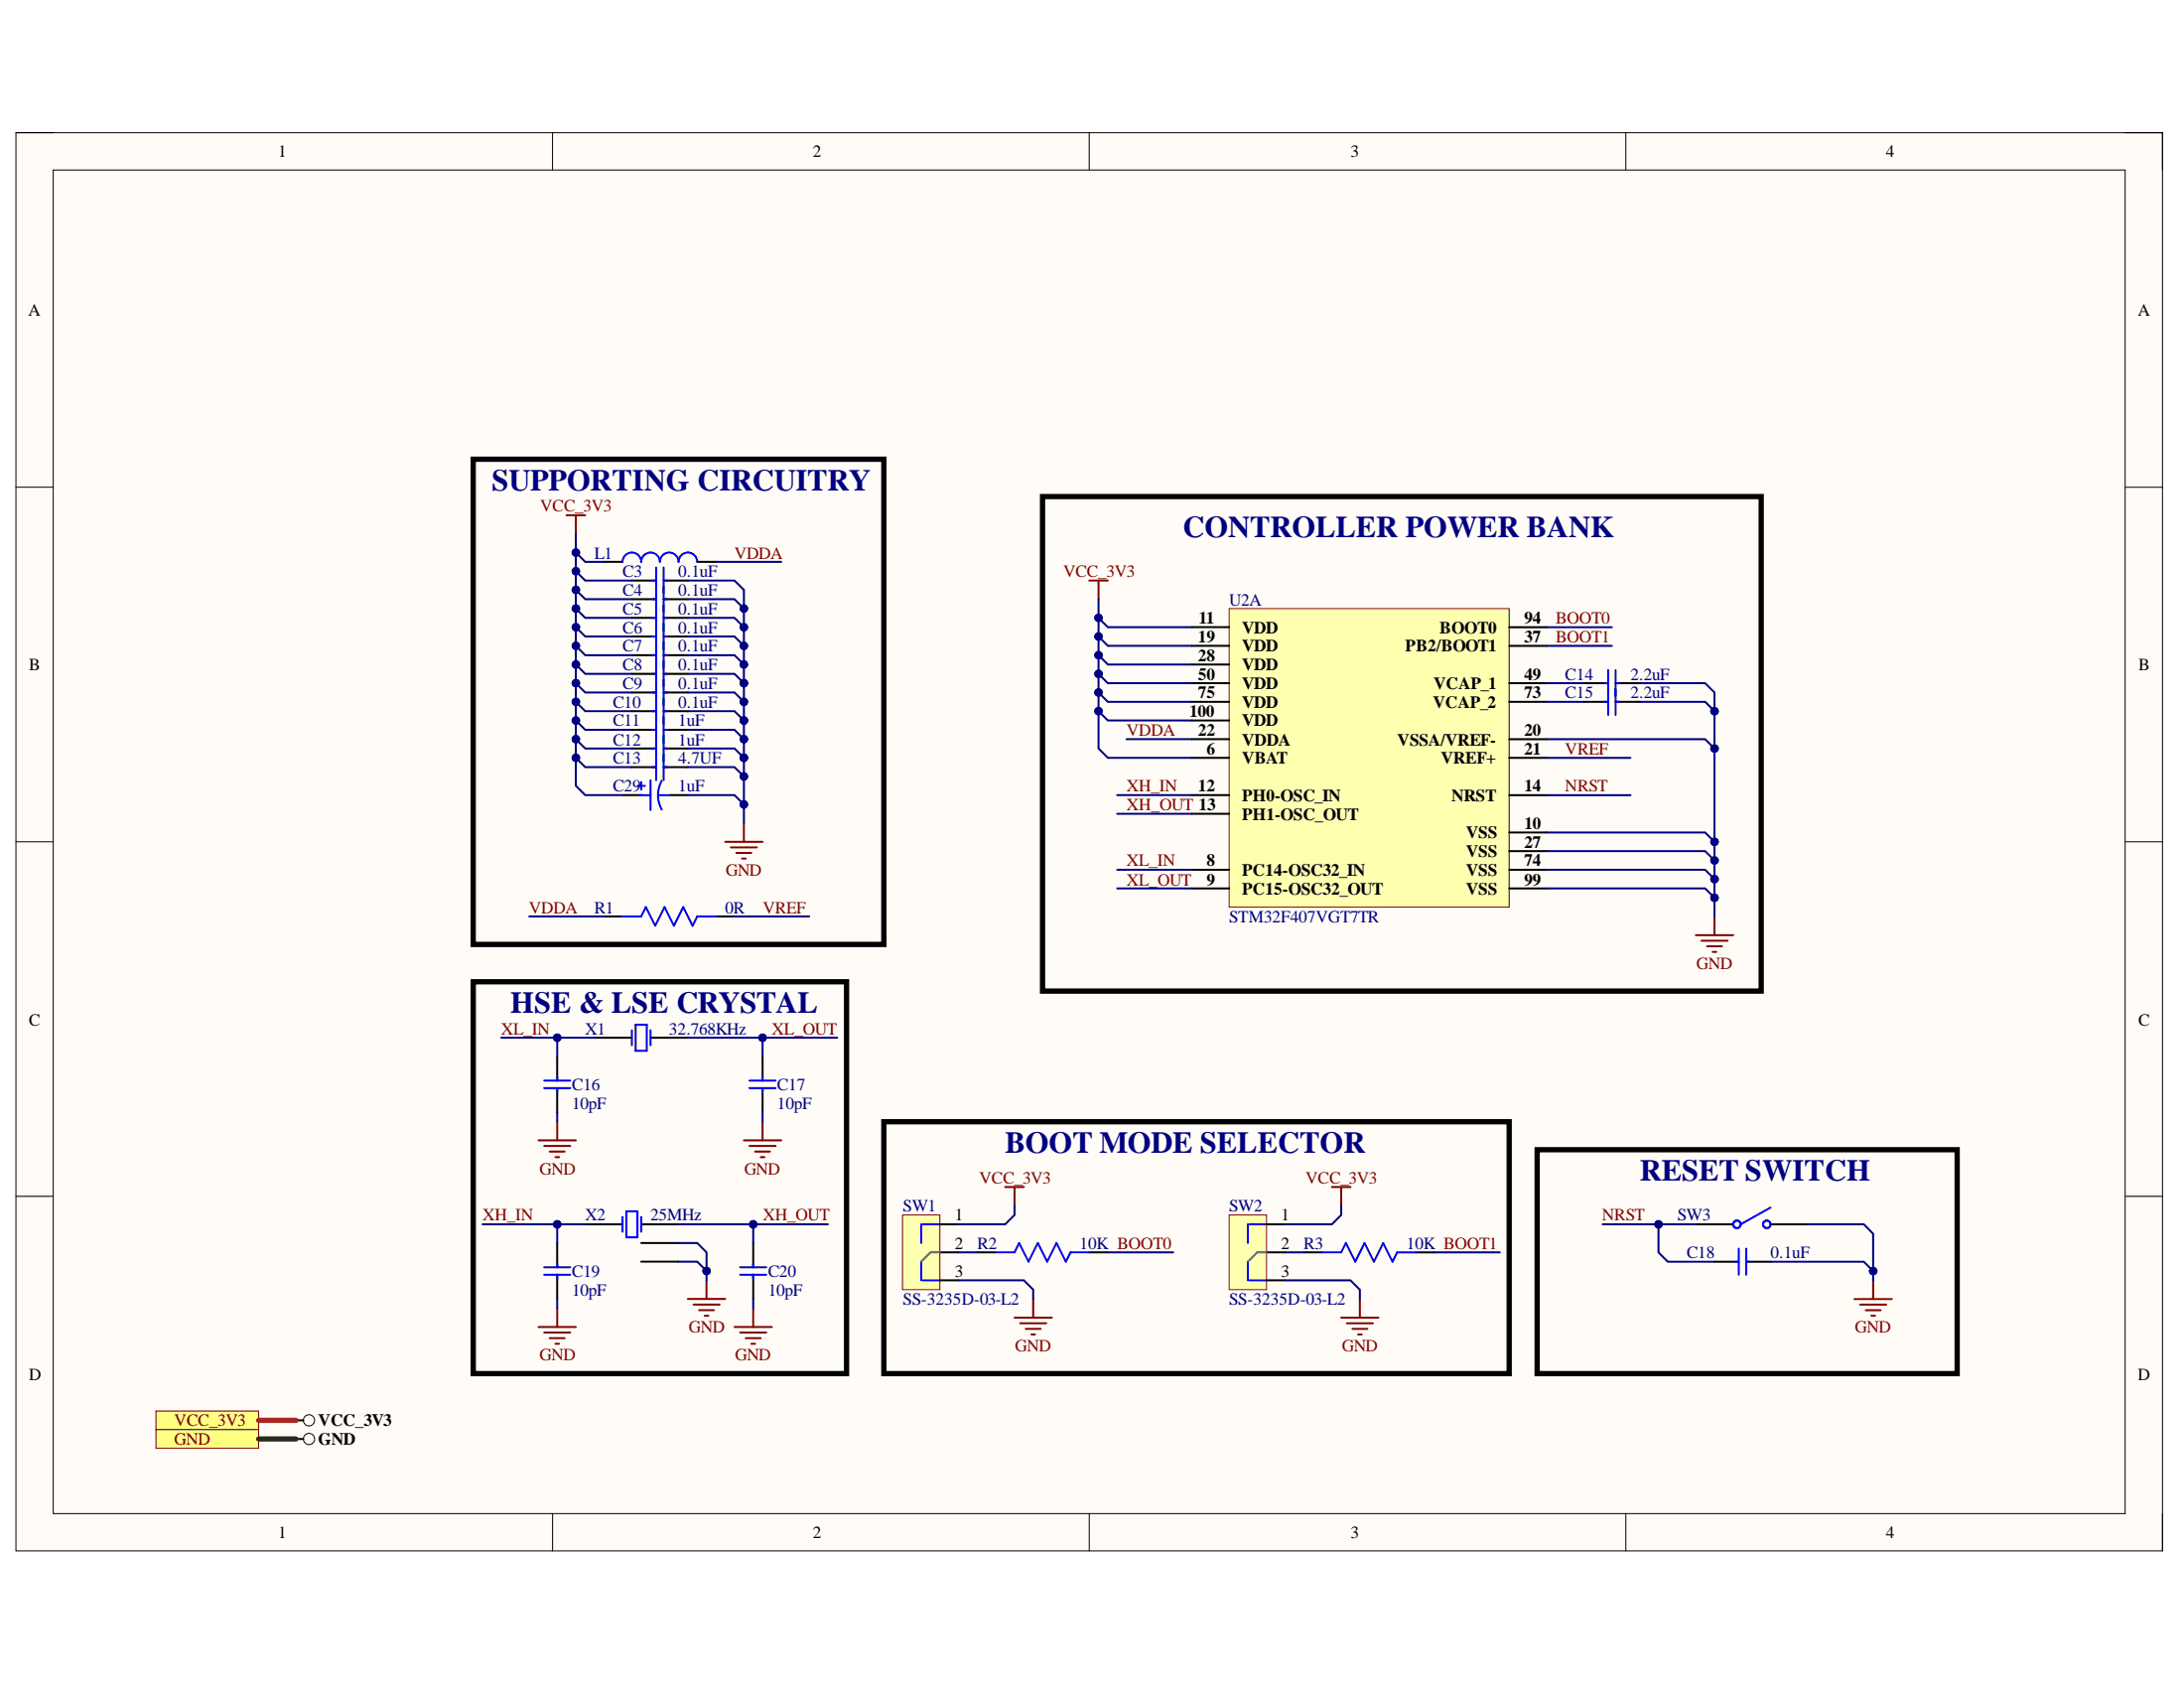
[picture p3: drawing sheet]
<svg xmlns="http://www.w3.org/2000/svg" width="279mm" height="216mm" viewBox="0 0 279 216" stroke-linecap="round" stroke-linejoin="round" font-family="sans-serif">
<path d="M2 17h274.6v181.4h-274.6z" fill-rule="evenodd" fill="#fffcf8"/>
<path d="M2 17h274.6v181.4h-274.6z" fill="none" stroke="#000" stroke-width=".13"/>
<path d="M6.8 21.7h265.1v171.9h-265.1z" fill-rule="evenodd" fill="#fffcf8"/>
<g fill="none" stroke="#000" stroke-width=".13">
<path d="M2 17h4.8M70.7 17v4.7M139.3 17v4.7M208 17v4.7M271.9 17h4.7v4.7M6.8 21.7h265.1v171.9h-265.1zM2 62.3h4.8M271.9 62.3h4.7M2 107.7h4.8M271.9 107.7h4.7M2 153h4.8M271.9 153h4.7"/>
<path d="M70.7 193.6v4.8M139.3 193.6v4.8M208 193.6v4.8M276.6 193.6v4.8"/>
</g>
<path d="M115.5 155.4h4.7v9.5h-4.7z" fill-rule="evenodd" fill="#ffffb0"/>
<path d="M115.5 155.4h4.7v9.5h-4.7z" fill="none" stroke="#800000" stroke-width=".13"/>
<g fill="none" stroke="#00f" stroke-width=".25">
<path d="M79.6 71.9a1.19 1.19 0 0 1 1.2-1.2 1.19 1.19 0 0 1 1.2 1.2 1.2 1.2 0 0 1 1.2-1.2 1.2 1.2 0 0 1 1.2 1.2 1.19 1.19 0 0 1 1.2-1.2 1.19 1.19 0 0 1 1.2 1.2 1.19 1.19 0 0 1 1.2-1.2 1.19 1.19 0 0 1 1.2 1.2M83.5 74.3h.4M83.5 76.6h.4M83.5 79h.4M83.9 72.6v20M84.9 72.6v20M84.9 74.3h.5M84.9 76.6h.5M84.9 79h.5M83.5 81.4h.4M83.5 83.8h.4M83.5 86.2h.4"/>
<path d="M83.5 88.6h.4M83.5 91h.4M83.5 98.1h.4M83.9 96.4v3.4M84.9 96.4v3.4M84.9 81.4h.5M84.9 83.8h.5M84.9 86.2h.5M84.9 88.6h.5M84.9 91h.5M84.9 98.1h.5M79.6 117.2h2.4l.6-1.2 1.2 2.4 1.2-2.4 1.2 2.4 1.2-2.4 1.2 2.4 .6-1.2h2.4"/>
<path d="M69.6 138.2h3.4M69.6 139.2h3.4M71.3 137.7v.5M71.3 139.2v.5M95.9 138.2h3.3M95.9 139.2h3.3M97.6 137.7v.5M97.6 139.2v.5M79.6 155.6v2M80.1 154.9h1.5v3.4h-1.5zM82 155.6v2M117.9 156.6v2.4"/>
<path d="M118 156.6h2.2M222.4 159.7v3.3M223.4 159.7v3.3M69.6 162.1h3.4M69.6 163h3.4M71.3 161.6v.5M71.3 163v.5M94.7 162.1h3.3M94.7 163h3.3M96.4 161.6v.5M96.4 163v.5M117.9 161.4v2.4"/>
<path d="M118 163.8h2.2M127.4 160.2h2.4l.6-1.2 1.2 2.4 1.2-2.4 1.2 2.4 1.2-2.4 1.2 2.4 .6-1.2h2.3M222 161.4h.4M223.4 161.4h.5"/>
</g>
<g fill="none" stroke="#000" stroke-width=".25">
<path d="M77.3 71.9h2.3M80.8 74.3h3.1M80.8 76.6h3.1M80.8 79h3.1M84.9 74.3h3.1M84.9 76.6h3.1M84.9 79h3.1M89.2 71.9h2.4M80.8 81.4h3.1M80.8 83.8h3.1M80.8 86.2h3.1M80.8 88.6h3.1"/>
<path d="M80.8 91h3.1M80.8 98.1h3.1M84.9 81.4h3.1M84.9 83.8h3.1M84.9 86.2h3.1M84.9 88.6h3.1M84.9 91h3.1M84.9 98.1h3.1M77.3 117.2h2.3M91.6 117.2h2.4M71.3 135.1v3.1M71.3 139.2v3.1"/>
<path d="M97.6 135.1v3.1M97.6 139.2v3.1M71.3 159v3.1M74.9 156.6h4.7M82 156.6h4.8M82 159h4.8M96.4 159v3.1M120.2 156.6h2.4M71.3 163v3.1M82 161.4h4.8M96.4 163v3.1M120.2 160.2h2.4"/>
<path d="M120.2 163.8h2.4M125 160.2h2.4M139.3 160.2h2.4M219.3 161.4h3.1M223.4 161.4h3.1"/>
</g>
<path d="M120.2 160.2h-1.2l-1.1 1.2" fill="none" stroke="#00a36e" stroke-width=".25"/>
<g fill="none" stroke="#800000" stroke-width=".25">
<path d="M72.5 65.9h2.4M73.7 65.9v2.4M68.9 145.9h4.8M69.6 146.6h3.4M70.3 147.3h1.9M71 148h.5M71.3 143.5v2.4M95.2 145.9h4.7M95.9 146.6h3.3M96.6 147.3h1.9M97.3 148h.5M97.6 143.5v2.4"/>
<path d="M128.6 151.8h2.4M129.8 151.8v2.4M68.9 169.7h4.8M69.6 170.4h3.4M70.3 171.2h1.9M71 171.9h.5M71.3 167.3v2.4M88 166.1h4.8M88.7 166.9h3.4M89.4 167.6h1.9M90.2 168.3h.4M90.4 163.8v2.3"/>
<path d="M94 169.7h4.7M94.7 170.4h3.3M95.4 171.2h1.9M96.1 171.9h.5M96.4 167.3v2.4M129.8 168.5h4.8M130.5 169.2h3.4M131.2 170h1.9M131.9 170.7h.5M132.2 166.1v2.4M237.2 166.1h4.8M238 166.9h3.3"/>
<path d="M238.7 167.6h1.9M239.4 168.3h.5M239.6 163.8v2.3"/>
</g>
<path d="M157.2 155.4h4.8v9.5h-4.8z" fill-rule="evenodd" fill="#ffffb0"/>
<path d="M157.2 155.4h4.8v9.5h-4.8z" fill="none" stroke="#800000" stroke-width=".13"/>
<path d="M159.6 156.6v2.4M159.8 156.6h2.2M172.2 159l-.6 1.2h-2.4M172.2 159l1.2 2.4 1.2-2.4 1.2 2.4 1.2-2.4 1.1 2.4 .6-1.2h2.4M159.6 161.4v2.4M159.8 163.8h2.2" fill="none" stroke="#00f" stroke-width=".25"/>
<path d="M162 156.6h2.4M162 160.2h2.4M162 163.8h2.4M166.8 160.2h2.4M181.1 160.2h2.4" fill="none" stroke="#000" stroke-width=".25"/>
<path d="M162 160.2h-1.2l-1.2 1.2" fill="none" stroke="#00a36e" stroke-width=".25"/>
<path d="M170.4 151.8h2.4M171.6 151.8v2.4M171.6 168.5h4.8M172.3 169.3h3.3M173 170h1.9M173.7 170.7h.5M174 166.1v2.4" fill="none" stroke="#800000" stroke-width=".25"/>
<path d="M60.5 58.7h52.6v62.1h-52.6zM133.4 63.5h91.9v63.3h-91.9zM60.5 125.6h47.8v50.1h-47.8zM113.1 143.5h80v32.2h-80zM196.7 147.1h53.7v28.6h-53.7z" fill="none" stroke="#000" stroke-width=".68"/>
<path d="M19.9 180.5h13.2v2.4h-13.2z" fill-rule="evenodd" fill="#ffff80"/>
<path d="M19.9 180.5h13.2v2.4h-13.2z" fill="none" stroke="#800000" stroke-width=".13"/>
<circle cx="39.5" cy="181.7" r=".72" fill="none" stroke="#000" stroke-width=".13"/>
<path d="M37.9 181.7h.9" fill="none" stroke="#000" stroke-width=".25"/>
<path d="M19.9 182.9h13.2v2.3h-13.2z" fill-rule="evenodd" fill="#ffff80"/>
<path d="M19.9 182.9h13.2v2.3h-13.2z" fill="none" stroke="#800000" stroke-width=".13"/>
<circle cx="39.5" cy="184" r=".72" fill="none" stroke="#000" stroke-width=".13"/>
<path d="M37.9 184.1h.9" fill="none" stroke="#000" stroke-width=".25"/>
<path d="M157.2 77.8h35.9v38.2h-35.9z" fill-rule="evenodd" fill="#ffffb0"/>
<path d="M157.2 77.8h35.9v38.2h-35.9z" fill="none" stroke="#800000" stroke-width=".13"/>
<g fill="none" stroke="#000" stroke-width=".25">
<path d="M80.8 93.3h3.1M80.8 95.7h3.1M84.9 93.3h3.1M84.9 95.7h3.1M152.5 96.9h4.7M152.5 80.2h4.7M152.5 82.6h4.7M152.5 94.5h4.7M152.5 85h4.7M152.5 87.4h4.7M152.5 89.8h4.7M152.5 92.2h4.7"/>
<path d="M193.1 96.9h4.7M193.1 80.2h4.7M193.1 82.6h4.7M193.1 94.5h4.7M193.1 87.4h4.7M193.1 89.8h4.7M202.6 87.4h3.1M202.6 89.8h3.1M206.7 87.4h3.1M206.7 89.8h3.1M79.6 101.7h2.4M85.6 101.7h2.4"/>
<path d="M152.5 111.2h4.7M152.5 113.6h4.7M152.5 101.7h4.7M152.5 104.1h4.7M193.1 111.2h4.7M193.1 113.6h4.7M193.1 106.5h4.7M193.1 101.7h4.7M193.1 108.9h4.7M76.1 132.7h4.7M83.2 132.7h4.8M216.9 156.6h4.8"/>
<path d="M226.5 156.6h4.8"/>
</g>
<path d="M139.3 74.3h2.4M140.5 74.3v2.3M92.8 107.7h4.8M93.5 108.4h3.3M94.2 109.1h1.9M94.9 109.8h.5M95.2 105.3v2.4M216.9 119.6h4.8M219.3 117.2v2.4M217.7 120.3h3.3M218.4 121h1.9M219.1 121.8h.5" fill="none" stroke="#800000" stroke-width=".25"/>
<g fill="none" stroke="#00f" stroke-width=".25">
<path d="M83.2 99.8v3.8M83.5 93.3h.4M83.5 95.7h.4M83.9 91.7v5.7M84.7 99.8l-.4 1.1-.1 .8M84.9 91.7v5.7M84.9 93.3h.5M84.9 95.7h.5M205.2 87.4h.5M205.2 89.8h.5M205.7 85.7v5.7M206.7 85.7v5.7"/>
<path d="M206.7 87.4h.5M206.7 89.8h.5M81.6 100.5h.9M81.8 101.7h1.4M82 100v1M84.2 101.7l.1 .8 .4 1.1M84.2 101.7h1.4M80.8 131.8v1.9M81.3 131.1h1.4v3.3h-1.4zM83.2 131.8v1.9M226.5 154.5l-3.8 2.1"/>
<circle cx="222.2" cy="156.6" r=".48"/>
<circle cx="226" cy="156.6" r=".48"/>
</g>
<path d="M61.7 156.6h13.2M97.6 142.3v1.2" fill="none" stroke="#000080" stroke-width=".25"/>
<path d="M33.1 184.1h4.8" fill="none" stroke="#274e13" stroke-width=".68"/>
<path d="M33.1 181.7h4.8" fill="none" stroke="#f00" stroke-width=".68"/>
<circle cx="71.3" cy="156.6" r=".48" fill="#000080"/>
<circle cx="71.3" cy="156.6" r=".48" fill="none" stroke="#000080" stroke-width=".13"/>
<path d="M64.1 132.7h12" fill="none" stroke="#000080" stroke-width=".25"/>
<circle cx="71.3" cy="132.7" r=".48" fill="#000080"/>
<circle cx="71.3" cy="132.7" r=".48" fill="none" stroke="#000080" stroke-width=".13"/>
<path d="M73.7 96.9v3.6l1.2 1.2h4.7M67.7 117.2h9.6" fill="none" stroke="#000080" stroke-width=".25"/>
<circle cx="73.7" cy="96.9" r=".48" fill="#000080"/>
<circle cx="73.7" cy="96.9" r=".48" fill="none" stroke="#000080" stroke-width=".13"/>
<path d="M73.7 94.5v2.4l1.2 1.2h5.9" fill="none" stroke="#000080" stroke-width=".25"/>
<circle cx="73.7" cy="94.5" r=".48" fill="#000080"/>
<circle cx="73.7" cy="94.5" r=".48" fill="none" stroke="#000080" stroke-width=".13"/>
<circle cx="73.7" cy="96.9" r=".48" fill="#000080"/>
<circle cx="73.7" cy="96.9" r=".48" fill="none" stroke="#000080" stroke-width=".13"/>
<path d="M73.7 92.2v2.3l1.2 1.2h5.9" fill="none" stroke="#000080" stroke-width=".25"/>
<circle cx="73.7" cy="92.2" r=".48" fill="#000080"/>
<circle cx="73.7" cy="92.2" r=".48" fill="none" stroke="#000080" stroke-width=".13"/>
<circle cx="73.7" cy="94.5" r=".48" fill="#000080"/>
<circle cx="73.7" cy="94.5" r=".48" fill="none" stroke="#000080" stroke-width=".13"/>
<path d="M73.7 89.8v2.4l1.2 1.1h5.9" fill="none" stroke="#000080" stroke-width=".25"/>
<circle cx="73.7" cy="89.8" r=".48" fill="#000080"/>
<circle cx="73.7" cy="89.8" r=".48" fill="none" stroke="#000080" stroke-width=".13"/>
<circle cx="73.7" cy="92.2" r=".48" fill="#000080"/>
<circle cx="73.7" cy="92.2" r=".48" fill="none" stroke="#000080" stroke-width=".13"/>
<path d="M73.7 87.4v2.4l1.2 1.2h5.9" fill="none" stroke="#000080" stroke-width=".25"/>
<circle cx="73.7" cy="87.4" r=".48" fill="#000080"/>
<circle cx="73.7" cy="87.4" r=".48" fill="none" stroke="#000080" stroke-width=".13"/>
<circle cx="73.7" cy="89.8" r=".48" fill="#000080"/>
<circle cx="73.7" cy="89.8" r=".48" fill="none" stroke="#000080" stroke-width=".13"/>
<path d="M73.7 85v2.4l1.2 1.2h5.9" fill="none" stroke="#000080" stroke-width=".25"/>
<circle cx="73.7" cy="85" r=".48" fill="#000080"/>
<circle cx="73.7" cy="85" r=".48" fill="none" stroke="#000080" stroke-width=".13"/>
<circle cx="73.7" cy="87.4" r=".48" fill="#000080"/>
<circle cx="73.7" cy="87.4" r=".48" fill="none" stroke="#000080" stroke-width=".13"/>
<path d="M73.7 82.6v2.4l1.2 1.2h5.9" fill="none" stroke="#000080" stroke-width=".25"/>
<circle cx="73.7" cy="82.6" r=".48" fill="#000080"/>
<circle cx="73.7" cy="82.6" r=".48" fill="none" stroke="#000080" stroke-width=".13"/>
<circle cx="73.7" cy="85" r=".48" fill="#000080"/>
<circle cx="73.7" cy="85" r=".48" fill="none" stroke="#000080" stroke-width=".13"/>
<path d="M73.7 80.2v2.4l1.2 1.2h5.9" fill="none" stroke="#000080" stroke-width=".25"/>
<circle cx="73.7" cy="80.2" r=".48" fill="#000080"/>
<circle cx="73.7" cy="80.2" r=".48" fill="none" stroke="#000080" stroke-width=".13"/>
<circle cx="73.7" cy="82.6" r=".48" fill="#000080"/>
<circle cx="73.7" cy="82.6" r=".48" fill="none" stroke="#000080" stroke-width=".13"/>
<path d="M73.7 77.8v2.4l1.2 1.2h5.9" fill="none" stroke="#000080" stroke-width=".25"/>
<circle cx="73.7" cy="77.8" r=".48" fill="#000080"/>
<circle cx="73.7" cy="77.8" r=".48" fill="none" stroke="#000080" stroke-width=".13"/>
<circle cx="73.7" cy="80.2" r=".48" fill="#000080"/>
<circle cx="73.7" cy="80.2" r=".48" fill="none" stroke="#000080" stroke-width=".13"/>
<path d="M73.7 75.4v2.4l1.2 1.2h5.9" fill="none" stroke="#000080" stroke-width=".25"/>
<circle cx="73.7" cy="75.4" r=".48" fill="#000080"/>
<circle cx="73.7" cy="75.4" r=".48" fill="none" stroke="#000080" stroke-width=".13"/>
<circle cx="73.7" cy="77.8" r=".48" fill="#000080"/>
<circle cx="73.7" cy="77.8" r=".48" fill="none" stroke="#000080" stroke-width=".13"/>
<path d="M73.7 73.1v2.3l1.2 1.2h5.9" fill="none" stroke="#000080" stroke-width=".25"/>
<circle cx="73.7" cy="73.1" r=".48" fill="#000080"/>
<circle cx="73.7" cy="73.1" r=".48" fill="none" stroke="#000080" stroke-width=".13"/>
<circle cx="73.7" cy="75.4" r=".48" fill="#000080"/>
<circle cx="73.7" cy="75.4" r=".48" fill="none" stroke="#000080" stroke-width=".13"/>
<path d="M73.7 70.7v2.4l1.2 1.2h5.9" fill="none" stroke="#000080" stroke-width=".25"/>
<circle cx="73.7" cy="70.7" r=".48" fill="#000080"/>
<circle cx="73.7" cy="70.7" r=".48" fill="none" stroke="#000080" stroke-width=".13"/>
<circle cx="73.7" cy="73.1" r=".48" fill="#000080"/>
<circle cx="73.7" cy="73.1" r=".48" fill="none" stroke="#000080" stroke-width=".13"/>
<path d="M73.7 68.3v2.4l1.2 1.2h2.4" fill="none" stroke="#000080" stroke-width=".25"/>
<circle cx="73.7" cy="70.7" r=".48" fill="#000080"/>
<circle cx="73.7" cy="70.7" r=".48" fill="none" stroke="#000080" stroke-width=".13"/>
<path d="M86.8 161.4h2.4l1.2 1.2v1.2" fill="none" stroke="#000080" stroke-width=".25"/>
<circle cx="90.4" cy="162.6" r=".48" fill="#000080"/>
<circle cx="90.4" cy="162.6" r=".48" fill="none" stroke="#000080" stroke-width=".13"/>
<path d="M86.8 159h2.4l1.2 1.2v2.4" fill="none" stroke="#000080" stroke-width=".25"/>
<circle cx="90.4" cy="162.6" r=".48" fill="#000080"/>
<circle cx="90.4" cy="162.6" r=".48" fill="none" stroke="#000080" stroke-width=".13"/>
<path d="M86.8 156.6h19.1" fill="none" stroke="#000080" stroke-width=".25"/>
<circle cx="96.4" cy="156.6" r=".48" fill="#000080"/>
<circle cx="96.4" cy="156.6" r=".48" fill="none" stroke="#000080" stroke-width=".13"/>
<path d="M88 132.7h19.1" fill="none" stroke="#000080" stroke-width=".25"/>
<circle cx="97.6" cy="132.7" r=".48" fill="#000080"/>
<circle cx="97.6" cy="132.7" r=".48" fill="none" stroke="#000080" stroke-width=".13"/>
<path d="M88 101.7h6l1.2 1.2v2.4" fill="none" stroke="#000080" stroke-width=".25"/>
<circle cx="95.2" cy="102.9" r=".48" fill="#000080"/>
<circle cx="95.2" cy="102.9" r=".48" fill="none" stroke="#000080" stroke-width=".13"/>
<path d="M95.2 96.9v2.4l-1.2-1.2h-6" fill="none" stroke="#000080" stroke-width=".25"/>
<circle cx="95.2" cy="99.3" r=".48" fill="#000080"/>
<circle cx="95.2" cy="99.3" r=".48" fill="none" stroke="#000080" stroke-width=".13"/>
<circle cx="95.2" cy="96.9" r=".48" fill="#000080"/>
<circle cx="95.2" cy="96.9" r=".48" fill="none" stroke="#000080" stroke-width=".13"/>
<path d="M88 95.7h6l1.2 1.2" fill="none" stroke="#000080" stroke-width=".25"/>
<circle cx="95.2" cy="96.9" r=".48" fill="#000080"/>
<circle cx="95.2" cy="96.9" r=".48" fill="none" stroke="#000080" stroke-width=".13"/>
<path d="M88 93.3h6l1.2 1.2v2.4" fill="none" stroke="#000080" stroke-width=".25"/>
<circle cx="95.2" cy="94.5" r=".48" fill="#000080"/>
<circle cx="95.2" cy="94.5" r=".48" fill="none" stroke="#000080" stroke-width=".13"/>
<circle cx="95.2" cy="96.9" r=".48" fill="#000080"/>
<circle cx="95.2" cy="96.9" r=".48" fill="none" stroke="#000080" stroke-width=".13"/>
<path d="M88 91h6l1.2 1.2" fill="none" stroke="#000080" stroke-width=".25"/>
<circle cx="95.2" cy="92.2" r=".48" fill="#000080"/>
<circle cx="95.2" cy="92.2" r=".48" fill="none" stroke="#000080" stroke-width=".13"/>
<path d="M88 88.6h6l1.2 1.2" fill="none" stroke="#000080" stroke-width=".25"/>
<circle cx="95.2" cy="89.8" r=".48" fill="#000080"/>
<circle cx="95.2" cy="89.8" r=".48" fill="none" stroke="#000080" stroke-width=".13"/>
<path d="M88 86.2h6l1.2 1.2" fill="none" stroke="#000080" stroke-width=".25"/>
<circle cx="95.2" cy="87.4" r=".48" fill="#000080"/>
<circle cx="95.2" cy="87.4" r=".48" fill="none" stroke="#000080" stroke-width=".13"/>
<path d="M88 83.8h6l1.2 1.2v2.4" fill="none" stroke="#000080" stroke-width=".25"/>
<circle cx="95.2" cy="85" r=".48" fill="#000080"/>
<circle cx="95.2" cy="85" r=".48" fill="none" stroke="#000080" stroke-width=".13"/>
<circle cx="95.2" cy="87.4" r=".48" fill="#000080"/>
<circle cx="95.2" cy="87.4" r=".48" fill="none" stroke="#000080" stroke-width=".13"/>
<path d="M88 81.4h6l1.2 1.2v2.4" fill="none" stroke="#000080" stroke-width=".25"/>
<circle cx="95.2" cy="82.6" r=".48" fill="#000080"/>
<circle cx="95.2" cy="82.6" r=".48" fill="none" stroke="#000080" stroke-width=".13"/>
<circle cx="95.2" cy="85" r=".48" fill="#000080"/>
<circle cx="95.2" cy="85" r=".48" fill="none" stroke="#000080" stroke-width=".13"/>
<path d="M88 79h6l1.2 1.2v2.4" fill="none" stroke="#000080" stroke-width=".25"/>
<circle cx="95.2" cy="80.2" r=".48" fill="#000080"/>
<circle cx="95.2" cy="80.2" r=".48" fill="none" stroke="#000080" stroke-width=".13"/>
<circle cx="95.2" cy="82.6" r=".48" fill="#000080"/>
<circle cx="95.2" cy="82.6" r=".48" fill="none" stroke="#000080" stroke-width=".13"/>
<path d="M88 76.6h6l1.2 1.2v2.4" fill="none" stroke="#000080" stroke-width=".25"/>
<circle cx="95.2" cy="77.8" r=".48" fill="#000080"/>
<circle cx="95.2" cy="77.8" r=".48" fill="none" stroke="#000080" stroke-width=".13"/>
<circle cx="95.2" cy="80.2" r=".48" fill="#000080"/>
<circle cx="95.2" cy="80.2" r=".48" fill="none" stroke="#000080" stroke-width=".13"/>
<path d="M88 74.3h6l1.2 1.1v2.4" fill="none" stroke="#000080" stroke-width=".25"/>
<circle cx="95.2" cy="77.8" r=".48" fill="#000080"/>
<circle cx="95.2" cy="77.8" r=".48" fill="none" stroke="#000080" stroke-width=".13"/>
<path d="M91.6 71.9h8.3M140.5 91v4.7l1.2 1.2h10.8M94 117.2h9.5M129.8 154.2v1.2l-1.2 1.2h-6M122.6 163.8h8.4l1.2 1.1v1.2M122.6 160.2h2.4" fill="none" stroke="#000080" stroke-width=".25"/>
<circle cx="140.5" cy="91" r=".48" fill="#000080"/>
<circle cx="140.5" cy="91" r=".48" fill="none" stroke="#000080" stroke-width=".13"/>
<path d="M140.5 88.6v2.4l1.2 1.2h10.8" fill="none" stroke="#000080" stroke-width=".25"/>
<circle cx="140.5" cy="91" r=".48" fill="#000080"/>
<circle cx="140.5" cy="91" r=".48" fill="none" stroke="#000080" stroke-width=".13"/>
<circle cx="140.5" cy="88.6" r=".48" fill="#000080"/>
<circle cx="140.5" cy="88.6" r=".48" fill="none" stroke="#000080" stroke-width=".13"/>
<path d="M140.5 86.2v2.4l1.2 1.2h10.8" fill="none" stroke="#000080" stroke-width=".25"/>
<circle cx="140.5" cy="88.6" r=".48" fill="#000080"/>
<circle cx="140.5" cy="88.6" r=".48" fill="none" stroke="#000080" stroke-width=".13"/>
<circle cx="140.5" cy="86.2" r=".48" fill="#000080"/>
<circle cx="140.5" cy="86.2" r=".48" fill="none" stroke="#000080" stroke-width=".13"/>
<path d="M140.5 83.8v2.4l1.2 1.2h10.8" fill="none" stroke="#000080" stroke-width=".25"/>
<circle cx="140.5" cy="86.2" r=".48" fill="#000080"/>
<circle cx="140.5" cy="86.2" r=".48" fill="none" stroke="#000080" stroke-width=".13"/>
<circle cx="140.5" cy="83.8" r=".48" fill="#000080"/>
<circle cx="140.5" cy="83.8" r=".48" fill="none" stroke="#000080" stroke-width=".13"/>
<path d="M140.5 81.4v2.4l1.2 1.2h10.8" fill="none" stroke="#000080" stroke-width=".25"/>
<circle cx="140.5" cy="83.8" r=".48" fill="#000080"/>
<circle cx="140.5" cy="83.8" r=".48" fill="none" stroke="#000080" stroke-width=".13"/>
<circle cx="140.5" cy="81.4" r=".48" fill="#000080"/>
<circle cx="140.5" cy="81.4" r=".48" fill="none" stroke="#000080" stroke-width=".13"/>
<path d="M140.5 79v2.4l1.2 1.2h10.8" fill="none" stroke="#000080" stroke-width=".25"/>
<circle cx="140.5" cy="81.4" r=".48" fill="#000080"/>
<circle cx="140.5" cy="81.4" r=".48" fill="none" stroke="#000080" stroke-width=".13"/>
<circle cx="140.5" cy="79" r=".48" fill="#000080"/>
<circle cx="140.5" cy="79" r=".48" fill="none" stroke="#000080" stroke-width=".13"/>
<path d="M140.5 76.6v2.4l1.2 1.2h10.8" fill="none" stroke="#000080" stroke-width=".25"/>
<circle cx="140.5" cy="79" r=".48" fill="#000080"/>
<circle cx="140.5" cy="79" r=".48" fill="none" stroke="#000080" stroke-width=".13"/>
<path d="M144.1 94.5h8.4M142.9 113.6h9.6M142.9 111.2h9.6M142.9 104.1h9.6M142.9 101.7h9.6M197.8 113.6h20.3l1.2 1.2v2.4M171.6 154.2v1.2l-1.2 1.2h-6M141.7 160.2h8.4M164.4 160.2h2.4M164.4 163.8h8.4l1.2 1.2v1.1M183.5 160.2h8.4" fill="none" stroke="#000080" stroke-width=".25"/>
<circle cx="219.3" cy="114.8" r=".48" fill="#000080"/>
<circle cx="219.3" cy="114.8" r=".48" fill="none" stroke="#000080" stroke-width=".13"/>
<path d="M197.8 111.2h20.3l1.2 1.2" fill="none" stroke="#000080" stroke-width=".25"/>
<circle cx="219.3" cy="112.4" r=".48" fill="#000080"/>
<circle cx="219.3" cy="112.4" r=".48" fill="none" stroke="#000080" stroke-width=".13"/>
<path d="M197.8 108.9h20.3l1.2 1.2" fill="none" stroke="#000080" stroke-width=".25"/>
<circle cx="219.3" cy="110.1" r=".48" fill="#000080"/>
<circle cx="219.3" cy="110.1" r=".48" fill="none" stroke="#000080" stroke-width=".13"/>
<path d="M197.8 106.5h20.3l1.2 1.2" fill="none" stroke="#000080" stroke-width=".25"/>
<circle cx="219.3" cy="107.7" r=".48" fill="#000080"/>
<circle cx="219.3" cy="107.7" r=".48" fill="none" stroke="#000080" stroke-width=".13"/>
<path d="M197.8 94.5h20.3l1.2 1.2v19.1M197.8 96.9h10.8M197.8 101.7h10.8" fill="none" stroke="#000080" stroke-width=".25"/>
<circle cx="219.3" cy="114.8" r=".48" fill="#000080"/>
<circle cx="219.3" cy="114.8" r=".48" fill="none" stroke="#000080" stroke-width=".13"/>
<circle cx="219.3" cy="112.4" r=".48" fill="#000080"/>
<circle cx="219.3" cy="112.4" r=".48" fill="none" stroke="#000080" stroke-width=".13"/>
<circle cx="219.3" cy="110.1" r=".48" fill="#000080"/>
<circle cx="219.3" cy="110.1" r=".48" fill="none" stroke="#000080" stroke-width=".13"/>
<circle cx="219.3" cy="107.7" r=".48" fill="#000080"/>
<circle cx="219.3" cy="107.7" r=".48" fill="none" stroke="#000080" stroke-width=".13"/>
<circle cx="219.3" cy="95.7" r=".48" fill="#000080"/>
<circle cx="219.3" cy="95.7" r=".48" fill="none" stroke="#000080" stroke-width=".13"/>
<path d="M197.8 89.8h4.8M197.8 87.4h4.8M197.8 82.6h8.4M197.8 80.2h8.4M205 156.6h11.9" fill="none" stroke="#000080" stroke-width=".25"/>
<circle cx="212.2" cy="156.6" r=".48" fill="#000080"/>
<circle cx="212.2" cy="156.6" r=".48" fill="none" stroke="#000080" stroke-width=".13"/>
<path d="M209.8 89.8h8.3l1.2 1.2v4.7" fill="none" stroke="#000080" stroke-width=".25"/>
<circle cx="219.3" cy="91" r=".48" fill="#000080"/>
<circle cx="219.3" cy="91" r=".48" fill="none" stroke="#000080" stroke-width=".13"/>
<circle cx="219.3" cy="95.7" r=".48" fill="#000080"/>
<circle cx="219.3" cy="95.7" r=".48" fill="none" stroke="#000080" stroke-width=".13"/>
<path d="M209.8 87.4h8.3l1.2 1.2v2.4" fill="none" stroke="#000080" stroke-width=".25"/>
<circle cx="219.3" cy="91" r=".48" fill="#000080"/>
<circle cx="219.3" cy="91" r=".48" fill="none" stroke="#000080" stroke-width=".13"/>
<path d="M212.2 156.6v3.6l1.2 1.2h5.9" fill="none" stroke="#000080" stroke-width=".25"/>
<circle cx="212.2" cy="156.6" r=".48" fill="#000080"/>
<circle cx="212.2" cy="156.6" r=".48" fill="none" stroke="#000080" stroke-width=".13"/>
<path d="M226.5 161.4h11.9l1.2 1.2" fill="none" stroke="#000080" stroke-width=".25"/>
<circle cx="239.6" cy="162.6" r=".48" fill="#000080"/>
<circle cx="239.6" cy="162.6" r=".48" fill="none" stroke="#000080" stroke-width=".13"/>
<path d="M231.3 156.6h7.1l1.2 1.2v6" fill="none" stroke="#000080" stroke-width=".25"/>
<circle cx="239.6" cy="162.6" r=".48" fill="#000080"/>
<circle cx="239.6" cy="162.6" r=".48" fill="none" stroke="#000080" stroke-width=".13"/>
<path d="M71.3 156.6v2.4M71.3 166.1v1.2" fill="none" stroke="#000080" stroke-width=".25"/>
<circle cx="71.3" cy="156.6" r=".48" fill="#000080"/>
<circle cx="71.3" cy="156.6" r=".48" fill="none" stroke="#000080" stroke-width=".13"/>
<path d="M71.3 132.7v2.4M71.3 142.3v1.2" fill="none" stroke="#000080" stroke-width=".25"/>
<circle cx="71.3" cy="132.7" r=".48" fill="#000080"/>
<circle cx="71.3" cy="132.7" r=".48" fill="none" stroke="#000080" stroke-width=".13"/>
<path d="M95.2 99.3v3.6" fill="none" stroke="#000080" stroke-width=".25"/>
<circle cx="95.2" cy="99.3" r=".48" fill="#000080"/>
<circle cx="95.2" cy="99.3" r=".48" fill="none" stroke="#000080" stroke-width=".13"/>
<circle cx="95.2" cy="102.9" r=".48" fill="#000080"/>
<circle cx="95.2" cy="102.9" r=".48" fill="none" stroke="#000080" stroke-width=".13"/>
<path d="M95.2 92.2v2.3" fill="none" stroke="#000080" stroke-width=".25"/>
<circle cx="95.2" cy="94.5" r=".48" fill="#000080"/>
<circle cx="95.2" cy="94.5" r=".48" fill="none" stroke="#000080" stroke-width=".13"/>
<circle cx="95.2" cy="92.2" r=".48" fill="#000080"/>
<circle cx="95.2" cy="92.2" r=".48" fill="none" stroke="#000080" stroke-width=".13"/>
<path d="M95.2 87.4v4.8" fill="none" stroke="#000080" stroke-width=".25"/>
<circle cx="95.2" cy="92.2" r=".48" fill="#000080"/>
<circle cx="95.2" cy="92.2" r=".48" fill="none" stroke="#000080" stroke-width=".13"/>
<circle cx="95.2" cy="89.8" r=".48" fill="#000080"/>
<circle cx="95.2" cy="89.8" r=".48" fill="none" stroke="#000080" stroke-width=".13"/>
<circle cx="95.2" cy="87.4" r=".48" fill="#000080"/>
<circle cx="95.2" cy="87.4" r=".48" fill="none" stroke="#000080" stroke-width=".13"/>
<path d="M96.4 156.6v2.4M96.4 166.1v1.2" fill="none" stroke="#000080" stroke-width=".25"/>
<circle cx="96.4" cy="156.6" r=".48" fill="#000080"/>
<circle cx="96.4" cy="156.6" r=".48" fill="none" stroke="#000080" stroke-width=".13"/>
<path d="M97.6 132.7v2.4" fill="none" stroke="#000080" stroke-width=".25"/>
<circle cx="97.6" cy="132.7" r=".48" fill="#000080"/>
<circle cx="97.6" cy="132.7" r=".48" fill="none" stroke="#000080" stroke-width=".13"/>
<g font-size="3.9" fill="#000080">
<text x="62.9" y="62.7">SUPPORTING CIRCUITRY</text>
<text x="151.3" y="68.7">CONTROLLER POWER BANK</text>
<text x="65.3" y="129.5">HSE &amp; LSE CRYSTAL</text>
<text x="128.6" y="147.4">BOOT MODE SELECTOR</text>
<text x="209.8" y="151">RESET SWITCH</text>
</g>
<g font-size="2.2">
<text x="35.6" y="20.1">1</text>
<text x="104" y="20.1">2</text>
<text x="172.8" y="20.1">3</text>
<text x="241.3" y="20.1">4</text>
<text x="3.6" y="40.4">A</text>
<text x="273.5" y="40.4">A</text>
<text x="153.3" y="82.2">19</text>
<text x="153.3" y="79.8">11</text>
<text x="158.9" y="81">VDD</text>
<text x="158.9" y="83.3">VDD</text>
<text x="179.8" y="83.3">PB2/BOOT1</text>
<text x="184.2" y="81">BOOT0</text>
<text x="195" y="79.8">94</text>
<text x="195" y="82.2">37</text>
<text x="3.7" y="85.7">B</text>
<text x="153.3" y="84.5">28</text>
<text x="153.3" y="87">50</text>
<text x="153.3" y="89.3">75</text>
<text x="158.9" y="85.7">VDD</text>
<text x="158.9" y="88.2">VDD</text>
<text x="183.4" y="88.2">VCAP_1</text>
<text x="195" y="87">49</text>
<text x="195" y="89.3">73</text>
<text x="273.6" y="85.7">B</text>
<text x="152.2" y="91.7">100</text>
<text x="153.3" y="94.1">22</text>
<text x="158.9" y="95.3">VDDA</text>
<text x="158.9" y="90.5">VDD</text>
<text x="158.9" y="92.9">VDD</text>
<text x="178.8" y="95.3">VSSA/VREF-</text>
<text x="183.3" y="90.5">VCAP_2</text>
<text x="195" y="94.1">20</text>
<text x="153.3" y="101.3">12</text>
<text x="154.4" y="96.5">6</text>
<text x="158.9" y="97.7">VBAT</text>
<text x="184.3" y="97.7">VREF+</text>
<text x="195" y="101.3">14</text>
<text x="195" y="96.5">21</text>
<text x="158.9" y="102.4">PH0-OSC_IN</text>
<text x="158.9" y="104.9">PH1-OSC_OUT</text>
<text x="185.7" y="102.4">NRST</text>
<text x="187.6" y="107.2">VSS</text>
<text x="195" y="106.1">10</text>
<text x="154.4" y="110.8">8</text>
<text x="154.4" y="113.2">9</text>
<text x="158.9" y="112">PC14-OSC32_IN</text>
<text x="187.6" y="109.6">VSS</text>
<text x="187.6" y="112">VSS</text>
<text x="195" y="108.4">27</text>
<text x="195" y="110.8">74</text>
<text x="195" y="113.2">99</text>
<text x="158.9" y="114.4">PC15-OSC32_OUT</text>
<text x="187.6" y="114.4">VSS</text>
<text x="3.7" y="131.1">C</text>
<text x="273.6" y="131.1">C</text>
<text x="122.2" y="156.1">1</text>
<text x="122.2" y="159.8">2</text>
<text x="163.9" y="156.1">1</text>
<text x="163.9" y="159.8">2</text>
<text x="122.2" y="163.3">3</text>
<text x="163.9" y="163.3">3</text>
<text x="3.7" y="176.5">D</text>
<text x="273.5" y="176.5">D</text>
<text x="40.7" y="182.4">VCC_3V3</text>
<text x="40.7" y="184.8">GND</text>
<text x="35.6" y="196.8">1</text>
<text x="104" y="196.8">2</text>
<text x="172.8" y="196.8">3</text>
<text x="241.3" y="196.8">4</text>
</g>
<g font-size="2.2" fill="#800000">
<text x="69.1" y="65.4">VCC_3V3</text>
<text x="93.9" y="71.4">VDDA</text>
<text x="136" y="73.8">VCC_3V3</text>
<text x="199" y="79.8">BOOT0</text>
<text x="199" y="82.2">BOOT1</text>
<text x="144.1" y="94.1">VDDA</text>
<text x="144.1" y="101.3">XH_IN</text>
<text x="200.2" y="101.3">NRST</text>
<text x="200.2" y="96.5">VREF</text>
<text x="144.1" y="103.6">XH_OUT 13</text>
<text x="92.8" y="112">GND</text>
<text x="144.1" y="110.8">XL_IN</text>
<text x="144.1" y="113.2">XL_OUT</text>
<text x="67.7" y="116.8">VDDA</text>
<text x="97.6" y="116.8">VREF</text>
<text x="217" y="124">GND</text>
<text x="64.1" y="132.3">XL_IN</text>
<text x="98.8" y="132.3">XL_OUT</text>
<text x="69" y="150.2">GND</text>
<text x="95.2" y="150.2">GND</text>
<text x="125.3" y="151.4">VCC_3V3</text>
<text x="167" y="151.4">VCC_3V3</text>
<text x="61.8" y="156.1">XH_IN</text>
<text x="97.6" y="156.1">XH_OUT</text>
<text x="205" y="156.1">NRST</text>
<text x="88.1" y="170.5">GND</text>
<text x="129.9" y="172.9">GND</text>
<text x="171.7" y="172.9">GND</text>
<text x="237.3" y="170.5">GND</text>
<text x="69" y="174">GND</text>
<text x="94" y="174">GND</text>
<text x="22.3" y="182.4">VCC_3V3</text>
<text x="22.3" y="184.8">GND</text>
</g>
<g font-size="2.2" fill="#000080">
<text x="76" y="71.4">L1</text>
<text x="79.7" y="73.8">C3</text>
<text x="79.7" y="76.2">C4</text>
<text x="86.8" y="73.8">0.1uF</text>
<text x="86.8" y="76.2">0.1uF</text>
<text x="157.2" y="77.4">U2A</text>
<text x="79.7" y="78.6">C5</text>
<text x="79.7" y="81">C6</text>
<text x="79.7" y="83.3">C7</text>
<text x="86.8" y="78.6">0.1uF</text>
<text x="86.8" y="81">0.1uF</text>
<text x="86.8" y="83.3">0.1uF</text>
<text x="79.7" y="85.7">C8</text>
<text x="79.7" y="88.2">C9</text>
<text x="86.8" y="85.7">0.1uF</text>
<text x="86.8" y="88.2">0.1uF</text>
<text x="200.2" y="87">C14</text>
<text x="200.2" y="89.3">C15</text>
<text x="208.6" y="87">2.2uF</text>
<text x="208.6" y="89.3">2.2uF</text>
<text x="78.4" y="90.5">C10</text>
<text x="78.4" y="92.9">C11</text>
<text x="78.4" y="95.3">C12</text>
<text x="86.8" y="90.5">0.1uF</text>
<text x="86.8" y="92.9">1uF</text>
<text x="86.8" y="95.3">1uF</text>
<text x="78.4" y="97.7">C13</text>
<text x="78.4" y="101.3">C29</text>
<text x="86.8" y="97.7">4.7UF</text>
<text x="86.8" y="101.3">1uF</text>
<text x="76" y="116.8">R1</text>
<text x="92.8" y="116.8">0R</text>
<text x="157.2" y="118">STM32F407VGT7TR</text>
<text x="74.9" y="132.3">X1</text>
<text x="85.6" y="132.3">32.768KHz</text>
<text x="73.2" y="139.4">C16</text>
<text x="73.2" y="141.9">10pF</text>
<text x="99.4" y="139.4">C17</text>
<text x="99.4" y="141.9">10pF</text>
<text x="115.5" y="155">SW1</text>
<text x="157.2" y="155">SW2</text>
<text x="74.9" y="156.1">X2</text>
<text x="83.2" y="156.1">25MHz</text>
<text x="125" y="159.8">R2</text>
<text x="138.1" y="159.8">10K BOOT0</text>
<text x="166.8" y="159.8">R3</text>
<text x="180" y="159.8">10K BOOT1</text>
<text x="214.6" y="156.1">SW3</text>
<text x="215.8" y="161">C18</text>
<text x="226.5" y="161">0.1uF</text>
<text x="73.2" y="163.3">C19</text>
<text x="73.2" y="165.7">10pF</text>
<text x="98.3" y="163.3">C20</text>
<text x="98.3" y="165.7">10pF</text>
<text x="115.5" y="166.9">SS-3235D-03-L2</text>
<text x="157.2" y="166.9">SS-3235D-03-L2</text>
</g>
</svg>
